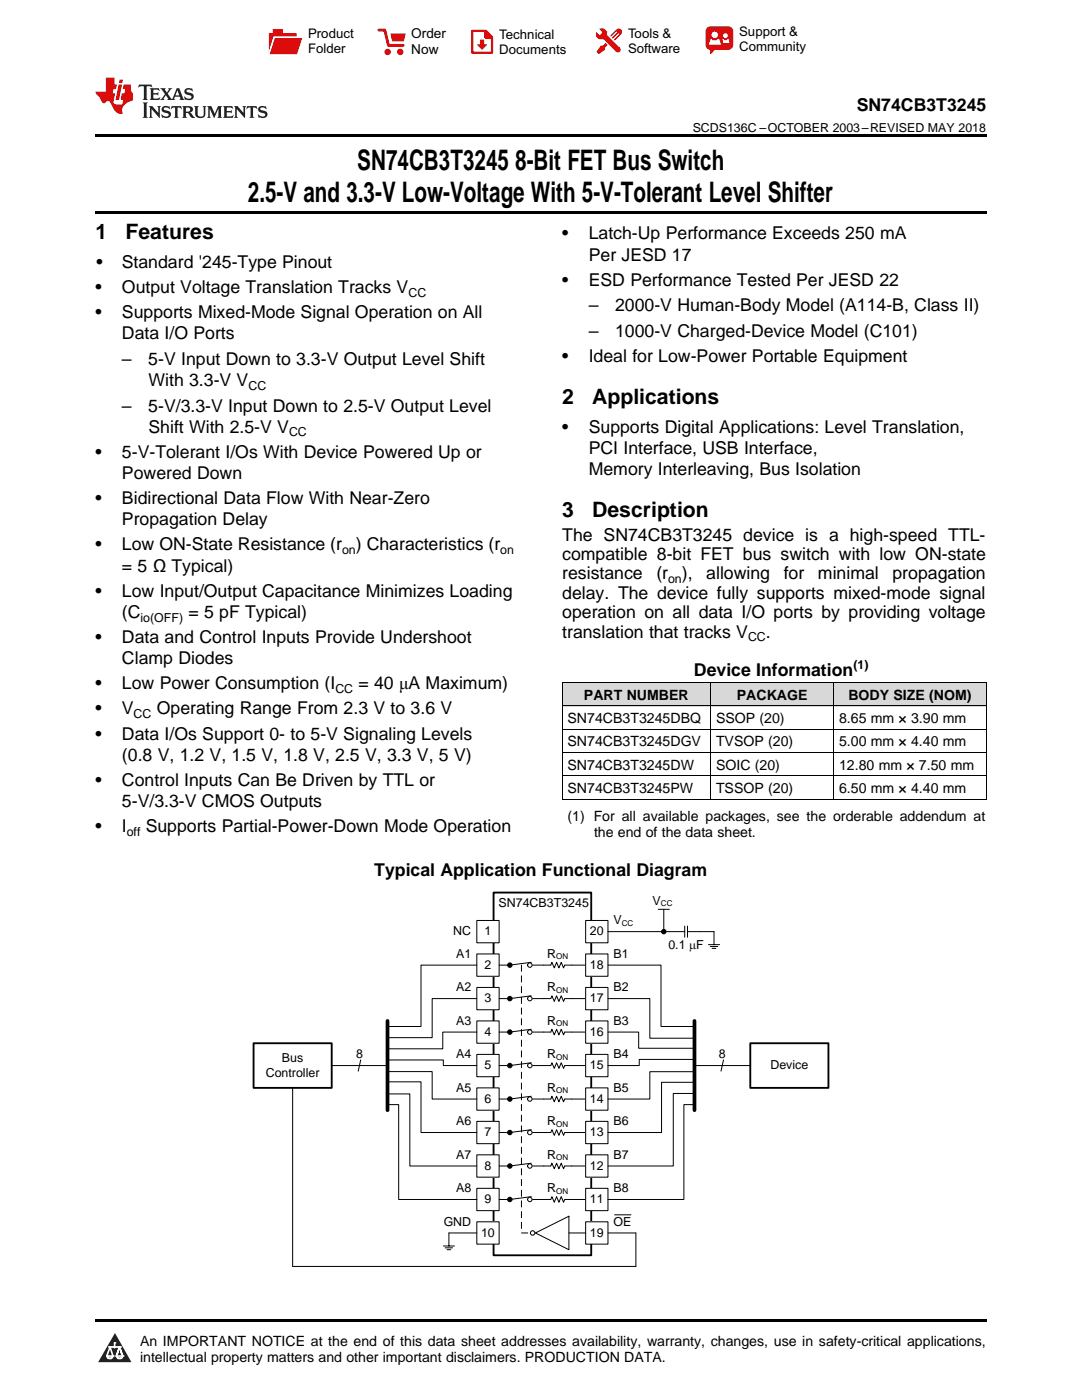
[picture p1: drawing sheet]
<svg xmlns="http://www.w3.org/2000/svg" width="216mm" height="279mm" viewBox="0 0 216 279" stroke-linecap="round" stroke-linejoin="round" font-family="sans-serif">
<g fill="#d8d8d8">
<path d="M112.2 136.3h29.6v4.6h-29.6z"/>
<path d="M141.8 136.3h24.6v4.6h-24.6z"/>
<path d="M166.4 136.3h30.4v4.6h-30.4z"/>
</g>
<path d="M22.9 266l3.3 5.9h-6.6z" fill="#231f20"/>
<path d="M21.3 270.6h1.2l-.3 .5h-.3a.53 .53 0 0 1-.6-.5z" fill-rule="evenodd" fill="#fff"/>
<path d="M21.3 270.6h1.2l-.3 .5h-.3a.53 .53 0 0 1-.6-.5z" fill="none" stroke="#231f20" stroke-width=".33"/>
<path d="M21.3 270.6l1.2 .1-.3 .4h-.5z" fill="none" stroke="#fff" stroke-width=".33"/>
<path d="M22.9 268.9h.1" fill="none" stroke="#fff" stroke-width=".33"/>
<path d="M22.9 268v.9z" fill="#fff"/>
<path d="M22.9 268v.9z" fill="none" stroke="#fff" stroke-width=".33"/>
<circle cx="22.9" cy="268" r=".16" fill="#fff"/>
<path d="M21.8 268.8h.1" fill="none" stroke="#fff" stroke-width=".33"/>
<path d="M21.8 268.8h2.2z" fill="#fff"/>
<path d="M21.8 268.8h2.2z" fill="none" stroke="#fff" stroke-width=".33"/>
<circle cx="24" cy="268.8" r=".16" fill="#fff"/>
<path d="M23.2 270.6h.1" fill="none" stroke="#fff" stroke-width=".33"/>
<path d="M23.8 268.8l-.6 1.8z" fill="#fff"/>
<path d="M23.8 268.8l-.6 1.8z" fill="none" stroke="#fff" stroke-width=".33"/>
<path d="M23.8 268.8l.7 1.8z" fill="#fff"/>
<path d="M23.8 268.8l.7 1.8z" fill="none" stroke="#fff" stroke-width=".33"/>
<path d="M24.4 270.6h.1" fill="none" stroke="#fff" stroke-width=".33"/>
<circle cx="21.3" cy="270.6" r=".16" fill="#fff"/>
<path d="M22 268.8l-.7 1.8z" fill="#fff"/>
<path d="M22 268.8l-.7 1.8z" fill="none" stroke="#fff" stroke-width=".33"/>
<path d="M22 268.8l.5 1.8z" fill="#fff"/>
<path d="M22 268.8l.5 1.8z" fill="none" stroke="#fff" stroke-width=".33"/>
<circle cx="22.5" cy="270.6" r=".16" fill="#fff"/>
<path d="M23.3 270.6h1.2a.63 .63 0 0 1-.6 .5 .63 .63 0 0 1-.6-.5z" fill-rule="evenodd" fill="#fff"/>
<path d="M23.3 270.6h1.2a.63 .63 0 0 1-.6 .5 .63 .63 0 0 1-.6-.5z" fill="none" stroke="#231f20" stroke-width=".33"/>
<path d="M23.3 270.6h1.2l-.4 .5h-.5z" fill="none" stroke="#fff" stroke-width=".33"/>
<path d="M23.2 270.6h.1" fill="none" stroke="#fff" stroke-width=".33"/>
<circle cx="24.5" cy="270.6" r=".16" fill="#fff"/>
<path d="M19 263.2h177.8v.5h-177.8z" fill="#000"/>
<path d="M98.5 178.1h19.5v72.4h-19.5z" fill="none" stroke="#000" stroke-width=".37"/>
<path d="M95.1 190.4h4.5v4.4h-4.5z" fill-rule="evenodd" fill="#fff"/>
<path d="M95.1 190.4h4.5v4.4h-4.5z" fill="none" stroke="#000" stroke-width=".2"/>
<path d="M116.9 243.8h4.4v4.5h-4.4z" fill-rule="evenodd" fill="#fff"/>
<path d="M99.6 192.6h2.1M108.5 192.6h1.4l.2-.5 .5 1.1 .5-1.1 .4 1.1 .5-1.1 .5 1.1 .2-.6h1.4M116.9 243.8h4.4v4.5h-4.4z" fill="none" stroke="#000" stroke-width=".2"/>
<path d="M95.1 183.7h4.5v4.5h-4.5z" fill-rule="evenodd" fill="#fff"/>
<g fill="none" stroke="#000" stroke-width=".2">
<path d="M95.1 183.7h4.5v4.5h-4.5zM106 192.1l-4.3 .5M106.3 192.6h2.2M114.1 192.6h2.8M66.2 212.7h11.1M72 211.5l-.5 2.3M138.6 212.7h11.1M144.4 211.5l-.5 2.3M113.5 246.1h3.4M121.3 246.1h5.6"/>
<circle cx="101.7" cy="192.6" r=".45"/>
<circle cx="105.7" cy="192.6" r=".45"/>
</g>
<circle cx="101.7" cy="192.6" r=".45" fill="#000"/>
<path d="M104.1 192.6v53.5" fill="none" stroke="#000" stroke-width=".2" stroke-dasharray="1.2 .9"/>
<path d="M50.6 208.2h15.6v8.9h-15.6zM149.7 208.2h15.6v8.9h-15.6z" fill="none" stroke="#000" stroke-width=".37"/>
<path d="M77.3 203.7v17.9M138.6 203.7v17.9" fill="none" stroke="#000" stroke-width=".74"/>
<path d="M116.9 183.7h4.4v4.5h-4.4z" fill-rule="evenodd" fill="#fff"/>
<g fill="none" stroke="#000" stroke-width=".2">
<path d="M116.9 183.7h4.4v4.5h-4.4zM121.3 185.9h15.3M131.3 181.5h2.3M132.5 181.5v4.4M136.6 184.8v2.2M137.2 185.9h5.3v2.6M137.2 184.8v2.2M141.4 188.5h2.2M141.7 188.9h1.5M142.1 189.3h.7M58.4 217.1v35.6M122.6 242.4h3.3"/>
<circle cx="132.5" cy="185.9" r=".45"/>
</g>
<circle cx="132.5" cy="185.9" r=".45" fill="#000"/>
<path d="M95.1 197.1h4.5v4.4h-4.5z" fill-rule="evenodd" fill="#fff"/>
<g fill="none" stroke="#000" stroke-width=".2">
<path d="M95.1 197.1h4.5v4.4h-4.5zM106 198.7l-4.3 .6h-2.1M106.3 199.3h3.6l.2-.6 .5 1.1 .5-1.1 .4 1.1 .5-1.1 .5 1.1 .2-.5h4.2"/>
<circle cx="101.7" cy="199.3" r=".45"/>
<circle cx="105.7" cy="199.3" r=".45"/>
</g>
<circle cx="101.7" cy="199.3" r=".45" fill="#000"/>
<path d="M95.1 203.7h4.5v4.5h-4.5z" fill-rule="evenodd" fill="#fff"/>
<g fill="none" stroke="#000" stroke-width=".2">
<path d="M95.1 203.7h4.5v4.5h-4.5zM106 205.4l-4.3 .6h-2.1M106.3 206h3.6l.2-.6 .5 1.1 .5-1.1 .4 1.1 .5-1.1 .5 1.1 .2-.5h4.2"/>
<circle cx="101.7" cy="206" r=".45"/>
<circle cx="105.7" cy="206" r=".45"/>
</g>
<circle cx="101.7" cy="206" r=".45" fill="#000"/>
<path d="M95.1 210.4h4.5v4.5h-4.5z" fill-rule="evenodd" fill="#fff"/>
<g fill="none" stroke="#000" stroke-width=".2">
<path d="M95.1 210.4h4.5v4.5h-4.5zM106 212.1l-4.3 .6h-2.1M106.3 212.7h3.6l.2-.6 .5 1.1 .5-1.1 .4 1.1 .5-1.1 .5 1.1 .2-.5h4.2"/>
<circle cx="101.7" cy="212.7" r=".45"/>
<circle cx="105.7" cy="212.7" r=".45"/>
</g>
<circle cx="101.7" cy="212.7" r=".45" fill="#000"/>
<path d="M95.1 217.1h4.5v4.5h-4.5z" fill-rule="evenodd" fill="#fff"/>
<g fill="none" stroke="#000" stroke-width=".2">
<path d="M95.1 217.1h4.5v4.5h-4.5zM106 218.8l-4.3 .5h-2.1M106.3 219.3h3.6l.2-.5 .5 1.1 .5-1.1 .4 1.1 .5-1.1 .5 1.1 .2-.6h4.2"/>
<circle cx="101.7" cy="219.3" r=".45"/>
<circle cx="105.7" cy="219.3" r=".45"/>
</g>
<circle cx="101.7" cy="219.3" r=".45" fill="#000"/>
<path d="M95.1 223.8h4.5v4.4h-4.5z" fill-rule="evenodd" fill="#fff"/>
<g fill="none" stroke="#000" stroke-width=".2">
<path d="M95.1 223.8h4.5v4.4h-4.5zM106 225.5l-4.3 .5h-2.1M106.3 226h3.6l.2-.5 .5 1.1 .5-1.1 .4 1.1 .5-1.1 .5 1.1 .2-.6h4.2"/>
<circle cx="101.7" cy="226" r=".45"/>
<circle cx="105.7" cy="226" r=".45"/>
</g>
<circle cx="101.7" cy="226" r=".45" fill="#000"/>
<path d="M95.1 230.5h4.5v4.4h-4.5z" fill-rule="evenodd" fill="#fff"/>
<g fill="none" stroke="#000" stroke-width=".2">
<path d="M95.1 230.5h4.5v4.4h-4.5zM106 232.1l-4.3 .6h-2.1M106.3 232.7h3.6l.2-.6 .5 1.2 .5-1.2 .4 1.2 .5-1.2 .5 1.2 .2-.6h4.2"/>
<circle cx="101.7" cy="232.7" r=".45"/>
<circle cx="105.7" cy="232.7" r=".45"/>
</g>
<circle cx="101.7" cy="232.7" r=".45" fill="#000"/>
<path d="M95.1 237.2h4.5v4.4h-4.5z" fill-rule="evenodd" fill="#fff"/>
<g fill="none" stroke="#000" stroke-width=".2">
<path d="M95.1 237.2h4.5v4.4h-4.5zM106 238.8l-4.3 .6h-2.1M106.3 239.4h3.6l.2-.6 .5 1.1 .5-1.1 .4 1.1 .5-1.1 .5 1.1 .2-.5h4.2"/>
<circle cx="101.7" cy="239.4" r=".45"/>
<circle cx="105.7" cy="239.4" r=".45"/>
</g>
<circle cx="101.7" cy="239.4" r=".45" fill="#000"/>
<path d="M95.1 243.8h4.5v4.5h-4.5z" fill-rule="evenodd" fill="#fff"/>
<path d="M89.6 246.1h5.5M95.1 243.8h4.5v4.5h-4.5z" fill="none" stroke="#000" stroke-width=".2"/>
<path d="M116.9 190.4h4.4v4.4h-4.4z" fill-rule="evenodd" fill="#fff"/>
<path d="M116.9 190.4h4.4v4.4h-4.4z" fill="none" stroke="#000" stroke-width=".2"/>
<path d="M116.9 197.1h4.4v4.4h-4.4z" fill-rule="evenodd" fill="#fff"/>
<path d="M116.9 197.1h4.4v4.4h-4.4z" fill="none" stroke="#000" stroke-width=".2"/>
<path d="M116.9 203.7h4.4v4.5h-4.4z" fill-rule="evenodd" fill="#fff"/>
<path d="M116.9 203.7h4.4v4.5h-4.4z" fill="none" stroke="#000" stroke-width=".2"/>
<path d="M116.9 210.4h4.4v4.5h-4.4z" fill-rule="evenodd" fill="#fff"/>
<path d="M116.9 210.4h4.4v4.5h-4.4z" fill="none" stroke="#000" stroke-width=".2"/>
<path d="M116.9 217.1h4.4v4.5h-4.4z" fill-rule="evenodd" fill="#fff"/>
<path d="M116.9 217.1h4.4v4.5h-4.4z" fill="none" stroke="#000" stroke-width=".2"/>
<path d="M116.9 223.8h4.4v4.4h-4.4z" fill-rule="evenodd" fill="#fff"/>
<path d="M116.9 223.8h4.4v4.4h-4.4z" fill="none" stroke="#000" stroke-width=".2"/>
<path d="M116.9 230.5h4.4v4.4h-4.4z" fill-rule="evenodd" fill="#fff"/>
<path d="M116.9 230.5h4.4v4.4h-4.4z" fill="none" stroke="#000" stroke-width=".2"/>
<path d="M116.9 237.2h4.4v4.4h-4.4z" fill-rule="evenodd" fill="#fff"/>
<g fill="none" stroke="#000" stroke-width=".2">
<path d="M112.2 136.2h84.6M112.2 136.3v23.3M141.8 136.3v23.3M166.3 136.3v23.3M196.8 136.3v23.3M112.2 159.5h84.6M112.2 154.9h84.6M112.2 150.2h84.6M112.2 145.5h84.6M112.2 140.9h84.6M95.1 192.6h-11.1v12.3h-6.7M95.1 199.3h-8.9v7.8h-8.9"/>
<path d="M121.3 192.6h10.6v12.3h6.7M121.3 199.3h8.4v7.9h8.9M77.3 211.5h11.2v1.2h6.6M77.3 213.9h8.9v5.4h8.9M77.3 215.9h6.7v10.1h11.1M77.3 218.3h4.5v14.4h13.3M95.1 206h-6.7v3.3h-11.1M121.3 206h6.1v3.2h11.2M138.6 213.9h-8.9v5.4h-8.4M138.6 216h-6.6v10h-10.7M138.6 218.2h-4.3v14.5h-13M138.6 211.4h-11v1.3h-6.3"/>
<path d="M77.3 220.5h2.3v18.9h15.5M116.9 237.2h4.4v4.4h-4.4zM138.6 220.5h-2.1v18.9h-15.2M88.5 248.7h2.2M88.8 249h1.5M89.2 249.4h.7M89.6 246.1v2.6M106.8 246.1l6.7-3.4v6.7zM126.9 246.1v6.6h-68.5"/>
<circle cx="106.3" cy="246.1" r=".45"/>
</g>
<path d="M105.3 246.1h-1.2" fill="none" stroke="#000" stroke-width=".2" stroke-dasharray="1.2 .9"/>
<path d="M19 26.8h177.8v.6h-177.8zM19 42.2h177.8v.6h-177.8z" fill="#000"/>
<path d="M27.7 16.9l-.1 .6 .6-.3h.5v.2v2.2l-.2 .4h1l-.2-.4v-2.2v-.2h.5l.6 .3-.2-.6zM29.9 17.6l.2 .4v1.6l-.2 .4h1.9l.1-.6a1.09 1.09 0 0 1-1.3 .1v-.6h.6l.4 .2v-.7l-.2 .2h-.8v-.6l.2-.1a1.01 1.01 0 0 1 1 .3l-.1-.6zM32 17.6l.9 1.2-1 1.2h.9l-.2-.3 .5-.7 .5 .7-.3 .3h1.7l-.2-.3 .1-.4h1l.1 .4-.2 .3h1l-.3-.4-.7-2h-.5l-1 2.2-.8-1.1 .9-1.1h-.9l.2 .2-.4 .7-.4-.7 .2-.2zM35.4 18l.4 1h-.8zM37 17.7a.66 .66 0 0 0-.2 .8 .66 .66 0 0 0 .6 .4l.7 .2 .1 .2a.8 .8 0 0 1-.7 .4 .8 .8 0 0 1-.7-.5l.1 .8 .2-.2a.94 .94 0 0 0 1.1 .1 .94 .94 0 0 0 .4-.9 1.48 1.48 0 0 0-1.3-.6v-.4a1.1 1.1 0 0 1 1.2 .2l-.2-.6-.2 .1-.5-.1zM28.5 20.4l.2 .4v2.3l-.2 .4h1l-.2-.4v-2.3l.2-.4zM29.7 21.2l.2 .4v1.5l-.2 .4h.8l-.3-.4 .1-1.3 1.6 1.8v-2l.2-.4h-.7l.2 .2v1.1l-1.2-1.3zM32.5 21.3a.66 .66 0 0 0-.2 .8 .66 .66 0 0 0 .6 .4l.6 .2 .2 .2a.8 .8 0 0 1-.8 .4 .8 .8 0 0 1-.7-.5l.2 .7 .2-.1a.94 .94 0 0 0 1 .1 .94 .94 0 0 0 .5-1 1.47 1.47 0 0 0-1.3-.6l-.1-.3a1.1 1.1 0 0 1 1.3 .2l-.2-.6-.2 .1-.5-.2zM34.3 21.2l-.2 .6a.64 .64 0 0 1 .8-.3v1.6l-.2 .4h1l-.3-.4 .1-1.6a.66 .66 0 0 1 .8 .3l-.2-.6zM36.3 21.2l.3 .4v1.5l-.3 .4h1l-.2-.2v-.7h.5l.1 .1a.8 .8 0 0 0 1.2 .7l-1-1a.62 .62 0 0 0 .6-.5 .62 .62 0 0 0-.6-.7zM37.1 21.5h.1a.48 .48 0 0 1 .6 0 .48 .48 0 0 1 .1 .6l-.2 .1-.6 .1zM38.7 21.2l.2 .2a2.29 2.29 0 0 0 .4 2 1.05 1.05 0 0 0 1.7-.7v-1.3l.2-.2h-.8l.2 .4v1.1a.61 .61 0 0 1-.6 .6 .61 .61 0 0 1-.6-.6v-1.1l.3-.4zM41.3 21.2l.3 .4v1.5l-.3 .4h.8l-.2-.4v-1.4l.8 1.9 .9-1.9v1.4l-.2 .4h.9l-.2-.4v-1.5l.2-.4h-.8l-.7 1.5-.6-1.5zM44.5 21.2l.2 .4v1.5l-.2 .4h1.9l.2-.6a1.1 1.1 0 0 1-1.4 .2v-.7h.6l.4 .2v-.6l-.2 .1-.8 .1v-.6l.2-.1a1.02 1.02 0 0 1 1.1 .2l-.2-.5zM46.7 21.2l.2 .4v1.5l-.2 .4h.8l-.3-.4 .1-1.3 1.6 1.8v-2l.2-.4h-.7l.2 .2v1.1l-1.2-1.3zM49.3 21.2l-.1 .6a.64 .64 0 0 1 .8-.3v1.6l-.3 .4h1l-.2-.4v-1.6a.66 .66 0 0 1 .8 .3l-.1-.6zM51.7 21.3a.66 .66 0 0 0-.2 .7 .66 .66 0 0 0 .7 .5l.6 .2 .1 .2a.8 .8 0 0 1-.7 .4 .8 .8 0 0 1-.7-.5l.1 .7 .2-.1a.94 .94 0 0 0 1.1 .1 .94 .94 0 0 0 .4-1 1.48 1.48 0 0 0-1.2-.6l-.1-.3a1.1 1.1 0 0 1 1.2 .2l-.2-.6-.1 .1-.6-.2z" fill="#231f20"/>
<path d="M21.1 15.5v2.8h-2v.4l.9 .9a.96 .96 0 0 0 1 1 .59 .59 0 0 1 .5-.4 .59 .59 0 0 1 .5 .3l.4 .8a1.61 1.61 0 0 0 2.1 1.3 1.63 1.63 0 0 1 1.1-2.2l.9-.3v-1.5a1.6 1.6 0 0 1-.4-1.7h-1.4l-.2 .9h.5l-.2 .8h-.5l-.2 1v.3h.5l-.2 .9h-.7a.74 .74 0 0 1-1-.6l.3-1.6h-.5l.2-.8h.5l.1-.9h-.4v-1.4zM23.7 16.9l-.7 3h.8l.6-3zM23.8 15.9l-.1 .7h.7l.2-.7z" fill="#ee1d23"/>
<g fill="#d60000">
<path d="M54.4 5.8h2v.8h2.8v4.2h-5.5v-4.2h.7z" fill-rule="evenodd"/>
<path d="M54.7 7.5h5.6l-1 3.3h-5.6z" fill-rule="evenodd"/>
</g>
<path d="M54.6 7.4h5.8l-.1 .1h-5.5l-1.1 3.3z" fill-rule="evenodd" fill="#fff"/>
<path d="M54.6 7.4h5.8l-.1 .1h-5.5l-1.1 3.3z" fill="none" stroke="#fff" stroke-width=".2"/>
<path d="M75.6 6h1.2l.7 3.1h3" fill="none" stroke="#d60000" stroke-width=".56"/>
<g fill="#d60000">
<path d="M77.9 6.7h3.1l-.4 1.5h-2.3z" fill-rule="evenodd"/>
<circle cx="77.3" cy="10.4" r=".64"/>
<circle cx="79.9" cy="10.4" r=".64"/>
</g>
<path d="M94.2 6.2h2.7l1.3 1.2v3.1h-4z" fill="none" stroke="#d60000" stroke-width=".44"/>
<g fill="#d60000">
<path d="M95.8 7.9h.8v1h.6l-1 1.1-1-1v-.1h.6z" fill-rule="evenodd"/>
<path d="M96.6 6.2h.3l1.3 1.2v.4h-1.3l-.3-.4z" fill-rule="evenodd"/>
<path d="M119.6 5.7h.9l.6 .6 .1 .7 2.5 2.5-.8 .8-2.3-2.3-1.1-.2-.6-.6v-.8l.7 .6 .5-.4v-.2l-.4-.5z" fill-rule="evenodd"/>
<path d="M119.9 9.1h.4l.5-.5 .4 .4-.5 .5v.4l-1.2 .9-.5-.5z" fill-rule="evenodd"/>
<path d="M123 5.9a.67 .67 0 0 1 .9 0 .67 .67 0 0 1 0 .9z" fill-rule="evenodd"/>
<path d="M123 5.9l.9 .9-1.2 1.2h-.2l.1-.2 .9-.9 .1-.2h-.3l-.9 1h-.2v-.2l.9-1 .1-.2h-.3l-.9 1h-.2v-.2z" fill-rule="evenodd"/>
<circle cx="123.3" cy="9.9" r=".54"/>
</g>
<path d="M121.1 6.3l-.1 .7" fill="none" stroke="#d60000" stroke-width=".2"/>
<g fill="#d60000">
<path d="M141.1 5.5l.6-.2h3.6a.95 .95 0 0 1 1 .9v2.8a.95 .95 0 0 1-1 .9h-3.6a.95 .95 0 0 1-.9-.9v-2.8z" fill-rule="evenodd"/>
<path d="M141.7 9.9h.9l-.7 .9h-.2z" fill-rule="evenodd"/>
</g>
<g fill="#fff">
<path d="M144.3 8.6h1.3z"/>
<path d="M141.8 7.8h.3l.1 .2h.8l.2-.2h.3l.4 1.1h-2.5z" fill-rule="evenodd"/>
<path d="M144.2 7.8h.2l.2 .2h.4l.2-.2h.2l.2 .8h-1.3z" fill-rule="evenodd"/>
<circle cx="142.6" cy="6.9" r=".65"/>
<circle cx="144.8" cy="7.1" r=".48"/>
</g>
<g font-size="5.6">
<text x="71.3" y="33.9">SN74CB3T3245</text>
<text x="102.8" y="33.9">8-Bit FET Bus Switch</text>
<text x="49.5" y="40.2">2.5-V and 3.3-V Low-Voltage With 5-V-Tolerant Level Shifter</text>
</g>
<g font-size="4.2">
<text x="19" y="47.8">1</text>
<text x="25" y="47.8">Features</text>
<text x="112.2" y="80.6">2</text>
<text x="118.2" y="80.6">Applications</text>
<text x="112.2" y="103.2">3</text>
<text x="118.2" y="103.2">Description</text>
</g>
<g font-size="3.5">
<text x="171" y="22.2">SN74CB3T3245</text>
<text x="112.2" y="47.8">•</text>
<text x="117.5" y="47.8">Latch-Up Performance Exceeds 250 mA</text>
<text x="19.2" y="53.5">•</text>
<text x="24.3" y="53.5">Standard '245-Type Pinout</text>
<text x="117.5" y="52">Per JESD 17</text>
<text x="19" y="58.5">•</text>
<text x="24.3" y="58.5">Output Voltage Translation Tracks V</text>
<text x="112.2" y="57">•</text>
<text x="117.5" y="57">ESD Performance Tested Per JESD 22</text>
<text x="19" y="63.5">•</text>
<text x="24.3" y="63.5">Supports Mixed-Mode Signal Operation on All</text>
<text x="117.5" y="62.1">–</text>
<text x="122.7" y="62.1">2000-V Human-Body Model (A114-B, Class II)</text>
<text x="24.3" y="67.7">Data I/O Ports</text>
<text x="117.5" y="67.2">–</text>
<text x="122.7" y="67.2">1000-V Charged-Device Model (C101)</text>
<text x="24.3" y="72.8">–</text>
<text x="29.6" y="72.8">5-V Input Down to 3.3-V Output Level Shift</text>
<text x="29.6" y="77">With 3.3-V V</text>
<text x="112.2" y="72.2">•</text>
<text x="117.5" y="72.2">Ideal for Low-Power Portable Equipment</text>
<text x="24.3" y="82.1">–</text>
<text x="29.6" y="82.1">5-V/3.3-V Input Down to 2.5-V Output Level</text>
<text x="29.6" y="86.4">Shift With 2.5-V V</text>
<text x="112.2" y="86.3">•</text>
<text x="117.5" y="86.3">Supports Digital Applications: Level Translation,</text>
<text x="19" y="91.4">•</text>
<text x="24.3" y="91.4">5-V-Tolerant I/Os With Device Powered Up or</text>
<text x="24.3" y="95.6">Powered Down</text>
<text x="117.5" y="90.6">PCI Interface, USB Interface,</text>
<text x="117.5" y="94.8">Memory Interleaving, Bus Isolation</text>
<text x="19" y="100.6">•</text>
<text x="24.3" y="100.6">Bidirectional Data Flow With Near-Zero</text>
<text x="24.3" y="104.8">Propagation Delay</text>
<text x="112.2" y="107.9">The SN74CB3T3245 device is a high-speed TTL-</text>
<text x="19" y="109.9">•</text>
<text x="24.3" y="109.9">Low ON-State Resistance (r</text>
<text x="71" y="109.9">) Characteristics (r</text>
<text x="112.2" y="111.8">compatible 8-bit FET bus switch with low ON-state</text>
<text x="19" y="119.1">•</text>
<text x="24.3" y="114.1">= 5 Ω Typical)</text>
<text x="24.3" y="119.1">Low Input/Output Capacitance Minimizes Loading</text>
<text x="112.2" y="115.6">resistance</text>
<text x="112.2" y="119.5">delay. The device fully supports mixed-mode signal</text>
<text x="131" y="115.6">(r</text>
<text x="136.1" y="115.6">),</text>
<text x="140.9" y="115.6">allowing</text>
<text x="156.4" y="115.6">for</text>
<text x="163.2" y="115.6">minimal</text>
<text x="178.1" y="115.6">propagation</text>
<text x="24.3" y="123.3">(C</text>
<text x="37.6" y="123.3">= 5 pF Typical)</text>
<text x="112.2" y="123.4">operation on all data I/O ports by providing voltage</text>
<text x="19" y="128.3">•</text>
<text x="24.3" y="128.3">Data and Control Inputs Provide Undershoot</text>
<text x="112.2" y="127.3">translation that tracks V</text>
<text x="152.8" y="127.3">.</text>
<text x="19" y="137.6">•</text>
<text x="24.3" y="132.6">Clamp Diodes</text>
<text x="24.3" y="137.6">Low Power Consumption (I</text>
<text x="71.5" y="137.6">= 40 μA Maximum)</text>
<text x="138.5" y="135">Device Information</text>
<text x="19" y="142.6">•</text>
<text x="24.3" y="142.6">V</text>
<text x="31.3" y="142.6">Operating Range From 2.3 V to 3.6 V</text>
<text x="19" y="147.6">•</text>
<text x="24.3" y="147.6">Data I/Os Support 0- to 5-V Signaling Levels</text>
<text x="24.3" y="151.8">(0.8 V, 1.2 V, 1.5 V, 1.8 V, 2.5 V, 3.3 V, 5 V)</text>
<text x="19" y="156.8">•</text>
<text x="24.3" y="156.8">Control Inputs Can Be Driven by TTL or</text>
<text x="24.3" y="161.1">5-V/3.3-V CMOS Outputs</text>
<text x="19" y="166.1">•</text>
<text x="24.3" y="166.1">I</text>
<text x="29.1" y="166.1">Supports Partial-Power-Down Mode Operation</text>
<text x="74.7" y="174.7">Typical Application Functional Diagram</text>
</g>
<g font-size="2.8">
<text x="116.5" y="139.7">PART NUMBER</text>
<text x="147" y="139.7">PACKAGE</text>
<text x="169.3" y="139.7">BODY SIZE (NOM)</text>
<text x="113.2" y="144.3">SN74CB3T3245DBQ</text>
<text x="113.2" y="149">SN74CB3T3245DGV</text>
<text x="142.9" y="144.3">SSOP (20)</text>
<text x="142.9" y="149">TVSOP (20)</text>
<text x="167.4" y="144.3">8.65 mm × 3.90 mm</text>
<text x="167.4" y="149">5.00 mm × 4.40 mm</text>
<text x="113.2" y="153.6">SN74CB3T3245DW</text>
<text x="142.9" y="153.6">SOIC (20)</text>
<text x="167.4" y="153.6">12.80 mm × 7.50 mm</text>
<text x="113.2" y="158.3">SN74CB3T3245PW</text>
<text x="142.9" y="158.3">TSSOP (20)</text>
<text x="167.4" y="158.3">6.50 mm × 4.40 mm</text>
<text x="113.2" y="163.8">(1) For all available packages, see the orderable addendum at</text>
<text x="118.5" y="167">the end of the data sheet.</text>
<text x="27.9" y="268.6">An IMPORTANT NOTICE at the end of this data sheet addresses availability, warranty, changes, use in safety-critical applications,</text>
<text x="27.9" y="271.8">intellectual property matters and other important disclaimers. PRODUCTION DATA.</text>
</g>
<g font-size="2.7">
<text x="82.1" y="7.7">Order</text>
<text x="82.1" y="10.7">Now</text>
</g>
<g font-size="2.6">
<text x="61.5" y="7.6">Product</text>
<text x="61.5" y="10.6">Folder</text>
<text x="99.6" y="7.8">Technical</text>
<text x="99.6" y="10.8">Documents</text>
<text x="125.3" y="7.6">Tools &amp;</text>
<text x="125.3" y="10.6">Software</text>
<text x="147.5" y="7.2">Support &amp;</text>
<text x="147.5" y="10.2">Community</text>
</g>
<g font-size="2.5">
<text x="138.2" y="26.3">SCDS136C –OCTOBER 2003–REVISED MAY 2018</text>
<text x="81.5" y="59.2">CC</text>
<text x="49.6" y="77.8">CC</text>
<text x="57.7" y="87.1">CC</text>
<text x="68.3" y="110.6">on</text>
<text x="99.8" y="110.6">on</text>
<text x="133.3" y="116.3">on</text>
<text x="28" y="124">io(OFF)</text>
<text x="149.3" y="128">CC</text>
<text x="170.3" y="133.6">(1)</text>
<text x="26.7" y="143.3">CC</text>
<text x="66.9" y="138.3">CC</text>
<text x="25.3" y="166.8">off</text>
<text x="99.5" y="181.1">SN74CB3T3245</text>
<text x="122.4" y="184.4">V</text>
<text x="130.2" y="180.5">V</text>
<text x="90.5" y="186.7">NC</text>
<text x="91" y="191.1">A1</text>
<text x="96.7" y="186.7">1</text>
<text x="109.2" y="191.1">R</text>
<text x="117.7" y="186.7">20</text>
<text x="122.4" y="191.1">B1</text>
<text x="133.4" y="189.5">0.1 PF</text>
<text x="91" y="197.8">A2</text>
<text x="96.7" y="193.4">2</text>
<text x="109.2" y="197.8">R</text>
<text x="117.7" y="193.4">18</text>
<text x="122.4" y="197.8">B2</text>
<text x="96.7" y="200">3</text>
<text x="117.7" y="200">17</text>
<text x="91" y="204.5">A3</text>
<text x="96.7" y="206.7">4</text>
<text x="109.2" y="204.5">R</text>
<text x="117.7" y="206.7">16</text>
<text x="122.4" y="204.5">B3</text>
<text x="53" y="214.9">Controller</text>
<text x="56.3" y="211.9">Bus</text>
<text x="71.1" y="211.2">8</text>
<text x="91" y="211.2">A4</text>
<text x="96.7" y="213.4">5</text>
<text x="109.2" y="211.2">R</text>
<text x="117.7" y="213.4">15</text>
<text x="122.4" y="211.2">B4</text>
<text x="143.5" y="211.2">8</text>
<text x="153.7" y="213.4">Device</text>
<text x="91" y="217.9">A5</text>
<text x="96.7" y="220.1">6</text>
<text x="109.2" y="217.9">R</text>
<text x="117.7" y="220.1">14</text>
<text x="122.4" y="217.9">B5</text>
<text x="91" y="224.5">A6</text>
<text x="96.7" y="226.8">7</text>
<text x="109.2" y="224.5">R</text>
<text x="117.7" y="226.8">13</text>
<text x="122.4" y="224.5">B6</text>
<text x="91" y="231.2">A7</text>
<text x="96.7" y="233.4">8</text>
<text x="109.2" y="231.2">R</text>
<text x="117.7" y="233.4">12</text>
<text x="122.4" y="231.2">B7</text>
<text x="91" y="237.9">A8</text>
<text x="109.2" y="237.9">R</text>
<text x="122.4" y="237.9">B8</text>
<text x="88.5" y="244.6">GND</text>
<text x="96.7" y="240.1">9</text>
<text x="117.7" y="240.1">11</text>
<text x="122.4" y="244.6">OE</text>
<text x="96" y="246.8">10</text>
<text x="117.7" y="246.8">19</text>
</g>
<g font-size="1.6">
<text x="124.1" y="184.8">CC</text>
<text x="131.9" y="180.9">CC</text>
<text x="111" y="191.5">ON</text>
<text x="111" y="198.1">ON</text>
<text x="111" y="204.8">ON</text>
<text x="111" y="211.5">ON</text>
<text x="111" y="218.2">ON</text>
<text x="111" y="224.9">ON</text>
<text x="111" y="231.6">ON</text>
<text x="111" y="238.2">ON</text>
</g>
</svg>
